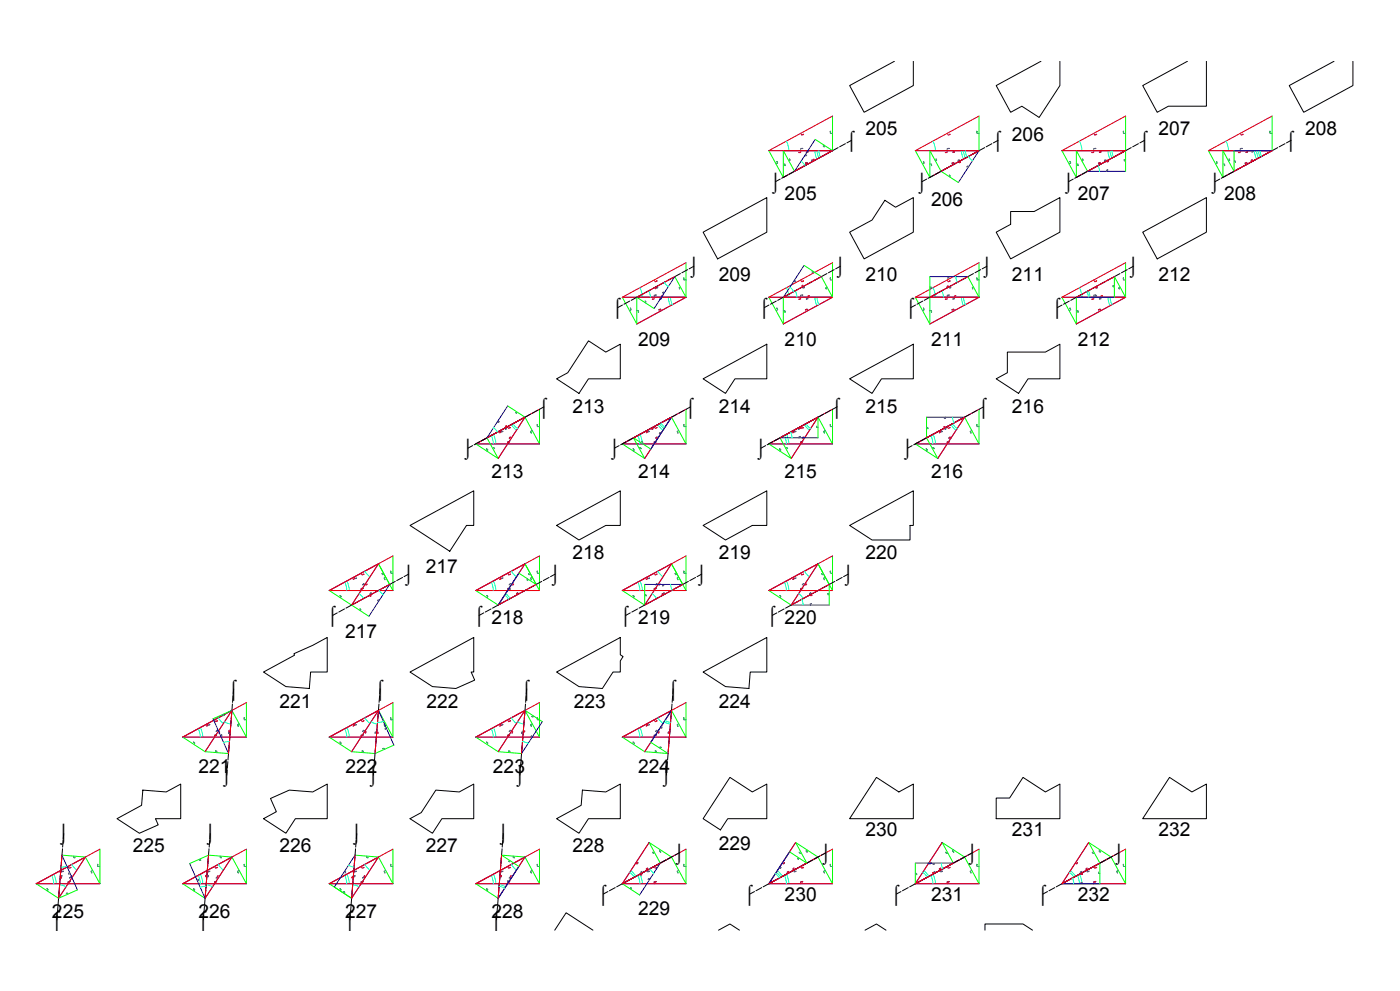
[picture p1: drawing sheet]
<svg xmlns="http://www.w3.org/2000/svg" width="1189mm" height="841mm" viewBox="0 0 1189 841" stroke-linecap="round" stroke-linejoin="round" font-family="sans-serif">
<!-- layer: BASE -->
<g fill="none" stroke="#00f" stroke-width=".85">
<path d="M692 118l-17 27M653 128h54l-42 23M777 128h54M831 128l-41 23M831 128l-17 27M902 128h54l-42 23M1026 128h54l-42 23M924 145h32M683 225l-18 27 32-17M790 235h32l-32 17M946 235l-32 17M528 252h55l-42 23"/>
<path d="M541 252l32-17-18 27M653 252h54l-42 23M777 252h54l-41 23M902 252h54l-42 23M431 344l-17 28M570 354l-42 23h55M570 354l-23 35M570 354l-32 18M787 354h32M819 354l-42 23h54M819 354l-23 35M458 377h-54l42-23-23 35"/>
<path d="M662 372h33M707 377h-54l42-23-23 35M455 496l-32 18 23-36-42 23h54M547 496h33l-33 18 23-36-42 23h55M704 496l-32 18M334 501h-54l41-23-22 36 32-18-18 27M672 514h32M707 501h-54l42-23-23 36M197 603l-42 23h54M197 603l-23 35M197 603l-3 37-13-30M321 603l-41 23h54"/>
<path d="M321 603l-22 35M321 603l-3 37M321 603l13 29M446 603l-42 23h54M446 603l-23 35M446 603l-3 37 18-28M570 603l-42 23h55M570 603l-23 35M570 603l-3 37M551 715l-23 35M676 715l-23 35M800 715l-23 35"/>
<path d="M925 715l-23 35M161 733l13 29M177 726l-3 36M426 726l-3 36 23-35-42 23h54M561 733l-18 27M570 727l-42 23M695 727l-42 23M777 733h33M819 727l-42 23M944 727l-42 23M85 750h-54l42-23-23 35 3-36 13 29M209 750h-54l42-23-23 35"/>
<path d="M334 750h-54l41-23-22 35 2-36-17 27M528 750h55M653 750h54M777 750h54M902 750h54"/>
</g>
<!-- layer: PERPENDICULAR -->
<g fill="none" stroke="#0f0" stroke-width=".85">
<path d="M707 98v30l-15-10M831 98v30M956 98v47M1080 98v30M653 128l12 23v-23l10 17M777 128l13 23v-23l9 17 15 10M902 128l12 23v-23l10 17M1026 128l12 23v-23l10 17v-17M583 223v29l-10-17M707 223v29l-10-17-14-10M790 235v40l-13-23M831 223v29l-9-17"/>
<path d="M956 223v29l-10-17v17M528 252l13 23v-23l14 10M653 252l12 23v-23M902 252l12 23v-23M431 344l15 10 12 23v-30M583 347v30l-13-23M707 347v30l-12-23v18M787 354v18l9 17-19-12M831 347v30l-12-23M414 372l9 17-19-12M528 377l19 12-9-17 15 9M662 372l10 17-19-12"/>
<path d="M334 472v29l-13-23M458 472v29l-12-23 9 18-14-10M583 472v29l-13-23M707 472v29l-12-23M547 496v18l-19-13M704 496v18M280 501l33 22M404 501l19 13M653 501l19 13M209 596v30l-12-23-16 7M334 596v30l-13-23M458 596v30l-12-23 15 9"/>
<path d="M583 596v30l-13-23M155 626l19 12 20 2M280 626l19 12 19 2 16-8M404 626l19 12 20 2M528 626l19 12 20 2-14-10M85 721v29l-12-23-20-1M209 721v29l-12-23-20-1-16 7M334 721v29l-13-23-20-1M458 721v29l-12-23-20-1 15 9M583 721v29l-13-23-19-12 10 18M707 721v29l-12-23-19-12 9 18-15-10M777 733v17"/>
<path d="M831 721v29l-12-23-19-12 10 18M956 721v29l-12-23-19-12 9 18v17M31 750l19 12 16-7M155 750l19 12M280 750l19 12-15-9M404 750l19 12M528 750l15 10"/>
</g>
<!-- layer: HYPOTENUSE -->
<g fill="none" stroke="#f00" stroke-width=".85">
<path d="M707 98l-54 30h54l-42 23M831 98l-54 30h54l-41 23M956 98l-54 30h54l-42 23M1080 98l-54 30h54l-42 23M573 235l-32 17M583 223l-55 29h55l-42 23M697 235l-32 17M707 223l-54 29h54l-42 23M822 235l-32 17M831 223l-54 29h54l-41 23M946 235l-32 17M956 223l-54 29h54l-42 23"/>
<path d="M446 354l-23 35M458 347l-54 30h54M583 347l-55 30h55M695 354l-23 35M707 347l-54 30h54M819 354l-23 35M831 347l-54 30h54M538 372l32-18-23 35M321 478l-22 36 32-18M334 472l-54 29h54M446 478l-23 36 32-18M458 472l-54 29h54"/>
<path d="M570 478l-23 36 33-18M583 472l-55 29h55M695 478l-23 36 32-18M707 472l-54 29h54M209 596l-54 30h54M334 596l-54 30h54M458 596l-54 30h54M583 596l-55 30M570 603l-42 23M570 603l-23 35M570 603l-3 37M174 638l23-35-3 37"/>
<path d="M299 638l22-35-3 37M423 638l23-35-3 37M528 626h55M551 715l-23 35M676 715l-23 35M800 715l-23 35M925 715l-23 35M53 726l-3 36 23-35M85 721l-54 29h54M177 726l-3 36 23-35M209 721l-54 29h54M301 726l-2 36 22-35"/>
<path d="M334 721l-54 29h54M426 726l-3 36 23-35M458 721l-54 29h54M583 721l-55 29M707 721l-54 29M831 721l-54 29M956 721l-54 29M528 750h55M653 750h54M777 750h54M902 750h54"/>
</g>
<!-- layer: Standard -->
<g fill="none" stroke="#0ff" stroke-width=".85">
<path d="M668 120l1 4 1 4M792 120l2 4v4M917 120l1 4 1 4M1041 120l2 4v4M543 244l2 5v3M668 244l1 5 1 3M792 244l2 5v3M917 244l1 5 1 3M419 369l2 4v4M543 369l2 4v4M668 369l1 4 1 4M792 369l2 4v4"/>
<path d="M294 493l2 4 1 4M419 493l2 4v4M543 493l2 4v4M668 493l1 4 1 4M170 617l2 5v4M294 617l2 5 1 4M419 617l2 5v4M543 617l2 5v4M46 742l1 4 1 4M170 742l2 4v4M294 742l2 4 1 4M419 742l2 4v4"/>
<path d="M543 742l2 4v4M668 742l1 4 1 4M792 742l2 4v4M917 742l1 4 1 4"/>
</g>
<g fill="none" stroke="#4554a5" stroke-width=".85">
<path d="M681 126h1h-1M682 126h-2v2M806 126h.1M806 126h-2v2M930 126h1h-1M931 126h-2v2M1054 126h1h-1M1055 126h-2v2M557 250v1M557 250h-2v2M681 250h1l-1 1M682 250h-2v2"/>
<path d="M806 250v1M806 250h-2v2M930 250h1l-1 1M931 250h-2v2M432 375h1h-1M433 375h-2v2M557 375h.1M557 375h-2v2M681 375h1h-1M682 375h-2v2M806 375h.1M806 375h-2v2"/>
<path d="M308 499h.1M308 499h-1v2M432 499h1h-1M433 499h-2v2M557 499h.1M557 499h-2v2M681 499h1h-1M682 499h-2v2M183 624h1h-1M184 624h-2v2M308 624h.1M308 624h-1v2"/>
<path d="M432 624h1h-1M433 624h-2v2M557 624h.1M557 624h-2v2M59 748h1h-1M60 748h-2v2M183 748h1h-1M184 748h-2v2M308 748h.1M308 748h-1v2M432 748h1h-1M433 748h-2v2"/>
<path d="M557 748h.1M557 748h-2v2M681 748h1h-1M682 748h-2v2M806 748h.1M806 748h-2v2M930 748h1h-1M931 748h-2v2"/>
</g>
<g fill="none" stroke="#139b48" stroke-width=".85">
<path d="M705 112v-1v1M705 111v2h2M829 112l1-1v1M830 111v2h1M954 112v-1v1M954 111v2h2M1078 112v-1l1 1M1078 111v2h2M581 236h.1M581 236v2h2M705 236h.1M705 236v2h2"/>
<path d="M829 236h1M830 236v2h1M954 236h.1M954 236v2h2M456 361v-1v1M456 360v2h2M581 361v-1v1M581 360v2h2M705 361v-1v1M705 360v2h2M829 361l1-1v1M830 360v2h1"/>
<path d="M332 485h.1M332 485v1h2M456 485h.1M456 485v1h2M581 485h.1M581 485v1h2M705 485h.1M705 485v1h2M207 610v-1l1 1M207 609v2h2M332 610v-1v1M332 609v2h2"/>
<path d="M456 610v-1v1M456 609v2h2M581 610v-1v1M581 609v2h2M83 734v-1v1M83 733v2h2M207 734v-1l1 1M207 733v2h2M332 734v-1v1M332 733v2h2M456 734v-1v1M456 733v2h2"/>
<path d="M581 734v-1v1M581 733v2h2M705 734v-1v1M705 733v2h2M829 734l1-1v1M830 733v2h1M954 734v-1v1M954 733v2h2"/>
</g>
<g fill="none" stroke="#cd2027" stroke-width=".85">
<path d="M680 113l1 2 1-1M682 114h.1M804 113l1 2 2-1h-1M807 114h-1M929 113l1 2 1-1M931 114h.1M1053 113l1 2 2-1h-1M1056 114h-1M555 238l1 1 2-1h-1M558 238v1M680 238l1 1 1-1M682 238v1"/>
<path d="M804 238l1 1 2-1h-1M807 238l-1 1M929 238l1 1 1-1M931 238v1M431 362l1 2 2-1h-1M434 363h-1M555 362l1 2 2-1h-1M558 363h.1M680 362l1 2 1-1M682 363h.1M804 362l1 2 2-1h-1M807 363h-1"/>
<path d="M307 486l1 2 1-1M309 487v1M431 486l1 2 2-1h-1M434 487l-1 1M555 486l1 2 2-1h-1M558 487v1M680 486l1 2 1-1M682 487v1M182 611l1 2 2-1h-1M185 612h-1M307 611l1 2 1-1M309 612h.1"/>
<path d="M431 611l1 2 2-1h-1M434 612h-1M555 611l1 2 2-1h-1M558 612h.1M58 735l1 2 1-1M60 736v1M182 735l1 2 2-1h-1M185 736l-1 1M307 735l1 2 1-1M309 736v1M431 735l1 2 2-1h-1M434 736l-1 1"/>
<path d="M555 735l1 2 2-1h-1M558 736v1M680 735l1 2 1-1M682 736v1M804 735l1 2 2-1h-1M807 736l-1 1M929 735l1 2 1-1M931 736v1"/>
</g>
<!-- layer: 0 -->
<g fill="none" stroke="#0ff" stroke-width=".85">
<path d="M680 137l4 4M692 128v3l2 4M694 128l1 6M695 128l2 5M816 128l1 3 1 4M818 128l2 6M820 128l1 5M822 133l4 3M941 128v3l2 4M943 128l1 6M944 128l2 5M1065 128l1 3 1 4"/>
<path d="M1067 128l2 6M1069 128l1 5M1070 128l1 5M932 141l2 4M564 240l3 3M812 235l1 5M551 247l1 5M568 252v4l1 3M569 252l2 7M671 244l3 3M675 247l2 5M692 252v4l2 3"/>
<path d="M694 252l1 7M800 247l1 5M816 252l1 4 1 3M818 252l2 7M923 247l1 5M924 247l2 5M941 252v4l2 3M943 252l1 7M436 360l4 4M560 360l4 4M561 359l4 4M684 360l4 4"/>
<path d="M809 354l1 5M809 360l4 4M417 370l2 3v4M419 363l3 4M434 360l5 5M542 370l1 3v4M559 360l4 5M666 370l1 3 1 4M671 367l2 5M683 360l4 5M790 370l2 3v4M808 360l4 5"/>
<path d="M293 494l1 4v3M310 485l4 4M417 494l2 4v3M434 485l5 4M542 494l1 4v3M559 485l4 4M570 496l1 5M666 494l1 4 1 3M683 485l4 4M305 504l4 4M322 501l3 4M429 505l3 4"/>
<path d="M429 504l4 4M554 504l4 4M678 504l4 4M681 509l1 4M168 618l2 4v4M185 609l5 5M191 613l5 1M293 618l1 4v4M310 609l4 5M315 613l5 1M325 612l-4 1M417 618l2 4v4"/>
<path d="M434 609l5 5M439 613l6 1M542 618l1 4v4M559 609l4 5M564 613l5 1M565 611l4 2M195 629l-5 1M444 629l4 2M57 735l-5 1M61 734l4 4M185 734l5 4M296 734l5 2"/>
<path d="M310 734l4 4M434 734l5 4M536 739l4 5M552 737l3 4M660 739l4 5M784 739l5 5M799 732l2 5M909 739l4 5M44 743l1 4 1 3M51 751l5 2M168 743l2 4v3M175 752l-5 1"/>
<path d="M175 751l5 2M293 743l1 4v3M299 751l6 2M417 743l2 4v3M424 752l5 2M424 751l5 2M535 740l4 4M542 743l1 4v3M658 741l4 4M659 740l4 4M666 743l1 4 1 3M784 740l3 4"/>
<path d="M790 743l2 4v3M908 740l4 4M911 745l1 5M915 743l1 4 1 3"/>
</g>
<g fill="none" stroke="#4554a5" stroke-width=".85">
<path d="M684 139l1-1 1 1M684 138v1v-1M685 132h.1M685 132h-1h-1M685 129h.1M686 128v1h-1M689 136h1l1 1M689 136h1M808 139l2-1 1 1M809 138l-1 1 1-1M810 129h-1h1M811 128v1h-2"/>
<path d="M814 136h1v1M814 136h.1M933 139l1-1 1 1M933 138v1v-1M934 129h.1M935 128v1h-1M938 136h1l1 1M938 136h.1M1057 139l2-1v1M1058 138l-1 1 1-1M1058 129h.1M1059 128v1h-1"/>
<path d="M1062 136h2v1M1063 136h.1M1063 129h.1M1064 128v1h-1M821 141h.1M823 141h-1l-1 1M940 144h.1M941 144h-1v1M675 239h.1M676 238l-1 1h-1M805 236h.1M806 235v1h-1"/>
<path d="M557 244v1l2-1M558 244h.1M561 254h-1h1M562 252v2h-2M563 248h.1M564 248h-1v1M681 244l1 1 1-1M683 244h.1M685 254h.1M686 252v2h-1M806 244v1l1-1M807 244h.1"/>
<path d="M810 254h-1h1M811 252v2h-2M930 244l1 1 1-1M931 251h.1M931 251h-1v1M931 244h1M934 254h.1M935 252v2h-1M559 263l2-1 1 2M560 263h-1h1M684 263l1-1 1 2M684 263h.1"/>
<path d="M808 263l2-1 1 2M809 263h-1h1M933 263l1-1 1 2M933 263h.1M424 358h.1M424 358l-1 1-1-1M802 355h.1M803 354v1h-1M425 365l1 2 1-1M427 366h.1M429 364h1M430 363v1l-1 1"/>
<path d="M433 371l-1 1h1M434 372l-1-1-1 1M549 365l1 2 2-1M551 366h1h-1M554 364h.1M554 363l1 1-1 1M557 371v1M559 372l-1-1-1 1M560 368h.1M561 368v-1l-1 1M674 365l1 2 1-1M675 366h1"/>
<path d="M678 364h.1M679 363v1l-1 1M679 370v1M680 370h-1v2M681 371v1h1M683 372l-1-1-1 1M798 365l1 2 1-1M800 366h.1M803 364h.1M803 363l1 1-2 1M806 371v1M808 372l-1-1-1 1"/>
<path d="M300 490l1 1 2-1M302 491l1-1-1 1M308 496h.1M310 496l-1-1-1 1M425 490l1 1 1-1M427 491v-1v1M433 496h-1h1M433 500h.1M433 500v1l-1-1M434 496l-1-1-1 1M549 490l1 1 2-1M551 491l1-1-1 1"/>
<path d="M557 496h.1M559 496l-1-1-1 1M563 497h.1M564 496v1h-1M674 490l1 1 1-1M675 491l1-1v1M681 496h1M683 496l-1-1-1 1M315 503h.1M315 503l-1 1 1 1M321 509v1M322 510l-1-1v1"/>
<path d="M439 503h.1M440 503l-1 1v1M564 503h.1M564 503l-1 1 1 1M688 503h.1M689 503l-2 1 1 1M689 512v1M689 512h-1v2M176 614l1 2 1-1M178 615h.1M300 614l1 2 2-1M302 615h1h-1"/>
<path d="M327 619h.1M328 618h-1v1M425 614l1 2 1-1M427 615h.1M549 614l1 2 2-1M551 615h1h-1M561 616l1 1v1M562 618h.1M184 620v1M186 620h-2v1M188 623l1 1-2 1M188 624h.1"/>
<path d="M194 622h.1M195 621h-1v1M308 620v1M310 620h-1l-1 1M318 622h1M320 621h-1v1M433 620l-1 1h1M434 620h-1l-1 1M443 622h.1M444 621h-1v1M451 625h.1M451 624v1l1 1"/>
<path d="M557 620v1M559 620h-1l-1 1M567 622h1M569 621h-1l-1 1M52 739v1l2-1M53 739h1l-1 1M176 739l1 1 1-1M178 739v1M293 739l1 1-1 1M300 739l1 1 2-1M302 739h1l-1 1M425 739l1 1 1-1"/>
<path d="M427 739v1M541 732h1v1M542 732l-1 1h-1M545 740h.1M545 740h-1l1 1M549 739l1 1 2-1M551 739h1l-1 1M663 736v1M663 736v1l-1-1M666 732v1M666 732l-1 1h-1M669 740h.1"/>
<path d="M670 740h-2l1 1M674 739l1 1 1-1M675 739h1v1M790 732h1v1M791 732l-1 1h-1M793 733v1M793 733v1h-1M794 740h.1M794 740h-1v1M798 739l1 1 1-1M800 739v1M915 732v1"/>
<path d="M915 732l-1 1h-1M918 740h.1M918 740h-1l1 1M923 739v1l2-1M924 739h1l-1 1M52 743h1M53 743l-1 1h-1M59 742h-1M59 741h-1l1 1M59 745h1M61 745l-1-1-1 1M168 746l1 1-1 1"/>
<path d="M168 746v1M177 743h.1M177 743v1h-1M184 745h.1M186 745l-2-1v1M293 740v1M301 743h.1M301 743v1h-1M308 745h.1M310 745l-1-1-1 1M426 743h.1M426 743v1h-2"/>
<path d="M431 748h.1M432 747l-1 1 1 1M433 745h-1h1M434 745l-1-1-1 1M551 746h.1M552 746l-1-1-1 1M919 749h.1M919 749h-1v1"/>
</g>
<g fill="none" stroke="#139b48" stroke-width=".85">
<path d="M660 137v1l-1 1M660 137v1M665 139h2v2M670 135l1 1-1 1M671 135h.1M700 123l-1 1 1 1M700 124v1M784 137l1 1-2 1M785 137h-1v1M790 139h1v2M795 135v1l-1 1M795 135h.1"/>
<path d="M909 137v1l-1 1M909 137v1M914 139h1v2M919 135l1 1-1 1M920 135h-1M955 136h.1M955 136v1h1M1033 137l1 1-2 1M1033 137v1M1038 139h2v2M1044 135v1l-1 1M1044 135h.1"/>
<path d="M1048 137h1v1M1049 137h.1M667 140v1l-1-1M791 140v1v-1M806 149h1l-1 1M806 149h.1M916 140l-1 1v-1M1040 140v1v-1M690 230v1v1M690 231h.1M548 256h1l-1 1M548 256h.1"/>
<path d="M577 245h.1M578 244h-1v1M702 245h-1M702 244h-1l1 1M790 244h1v1M791 244h.1M826 245h.1M827 244h-1v1M945 243h.1M945 242v2h1M950 245h.1M951 244h-1l1 1"/>
<path d="M535 261l1 2-1 1M536 262l-1-1v1M541 264h1v1M542 265h.1M660 261v2l-1 1M660 262v-1v1M665 264h2v1M666 265h1M784 261l1 2-2 1M785 262l-1-1v1M790 264h1v1M791 265h.1"/>
<path d="M909 261v2l-1 1M909 262v-1v1M914 264h1v1M915 265h1M438 349v1l1 1M439 350l-1 1M451 367v1v-1M452 365l-1 1v2M545 375h1l-1 1M545 375h.1M576 367v1l-1-1M576 365l-1 1 1 2"/>
<path d="M693 362h1M694 362v1h1M700 367v1v-1M701 365l-2 1 1 2M787 363h1v1M788 364h.1M824 367l1 1-1-1M825 365l-1 1 1 2M413 381l1 1v1M414 381h-1M418 380h1l1 1M420 380v1"/>
<path d="M538 381l1 1-1 1M538 381h.1M543 380h1v1M544 380v1M662 381l1 1-1 1M662 381h.1M667 380h1l1 1M669 380v1M786 381l2 1-1 1M787 381h-1h1M792 380h1v1M793 380v1"/>
<path d="M324 487l1 1 1-1M325 487h.1M327 491v1h-1M328 490l-2 1 1 1M448 491l-1 1 1 1M448 492v1M449 487v1l2-1M449 487h.1M451 491v1M452 490l-1 1v1M573 487l1 1 1-1M574 487h-1"/>
<path d="M576 491v1h-1M576 490l-1 1 1 1M698 487v1l1-1M698 487h.1M700 491v1M701 490l-2 1 1 1M289 505l1 1-1 1M289 505v1M306 517h1l-1 1M306 517h.1M413 505l1 1v1M414 505h-1v1"/>
<path d="M538 505l1 1-1 1M538 505v1M547 505h2v1M548 505h1M662 505l1 1-1 1M662 505v1M703 504h.1M703 504v1h1M189 606v1h1M190 607h.1M202 616h.1M203 614l-1 1v1"/>
<path d="M327 616h-1M328 614l-2 1 1 1M451 616h.1M452 614l-1 1v1M452 608h.1M453 608v1l-1-1M576 616h-1M576 614l-1 1 1 1M164 630l1 1v1M165 630h-1h1M183 637h1v2M183 637v1"/>
<path d="M289 630l1 1-1 1M289 630h.1M307 637h2v2M308 637v1M325 635h1v1M325 635h.1M413 630l1 1v1M414 630h-1M432 637h1v2M432 637v1M538 630l1 1-1 1M538 630h.1"/>
<path d="M556 637h1v2M557 637v1M561 634h.1M562 634h-1l-1 1M63 727l-1 1h2M63 728h.1M79 739h-2l1 2M169 729l1 1h1M170 730h.1M187 727v1h1M188 728h.1M203 739h-1v2"/>
<path d="M311 727v1h2M312 728h.1M328 739h-2l1 2M432 731h.1M433 731h-1M436 727v1h1M437 728h.1M452 739h-1v2M554 723l1 1h1M555 724h-1M561 721l-1 1 1 1M561 723h.1"/>
<path d="M576 739h-1l1 2M678 728l-1 1h1M678 729h.1M679 723v1h1M679 724h.1M685 721l-1 1 2 1M685 723h1h-1M701 739h-2l1 2M803 723l1 1h1M803 724h.1M810 721l-1 1 1 1M810 723h.1"/>
<path d="M825 739h-1l1 2M928 723v1h1M928 724h.1M934 721l-1 1 1 1M934 723h.1M950 739h-2l1 2M40 754l1 1-1 1M40 754v1M56 758h1l1 1M57 758h.1M78 740v1v-1M164 754l1 1v1"/>
<path d="M165 754h-1l1 1M202 740v1v-1M289 754l1 1-1 1M289 754v1M293 757h-1M293 757h-1l-1 1M327 740v1l-1-1M413 754l1 1v1M414 754h-1v1M451 740v1v-1M535 753l1 1v1M536 753v1"/>
<path d="M576 740v1l-1-1M700 740v1v-1M777 741h1v1M778 742h1M824 740l1 1-1-1M933 741h.1M933 740v1h1M949 740v1v-1"/>
</g>
<g fill="none" stroke="#cd2027" stroke-width=".85">
<path d="M678 129l1 1M680 128v1h-2h1M684 138v1M685 139h-1l1-1 1 1M685 129h.1M686 128v1h-1M691 135l-1 1 1 1M691 135h.1M803 129v1M804 128v1h-1M809 138v1M809 139l1-1 1 1"/>
<path d="M809 129h1M811 128v1h-2h1M815 138h.1M815 137l1 1h-1M927 129l1 1M929 128v1h-2h1M933 138v1M933 139l1-1 1 1M934 129h.1M935 128v1h-1M940 137v1l1-1M941 137h.1"/>
<path d="M1052 129v1M1053 128v1h-1M1058 138l-1 1M1058 139h-1l2-1v1M1058 129h1M1059 128v1M1063 136h.1M1063 136h1v1M554 254h.1M555 252v2h-1M557 245h-1M557 244v1"/>
<path d="M562 251h1h-1v1M562 251h1M678 254h1M680 252v2h-2h1M682 242l-1 1v1M682 242h-1M687 251h-1v1M687 251h.1M803 254h.1M804 252v2h-1M805 243h-1M805 243l1 1"/>
<path d="M811 251v1M811 251h1M927 254h1M929 252v2h-2h1M930 244h1M932 244h-1M936 251h-1v1M936 251h.1M560 263h.1M560 263l1-1 1 2M684 263h.1M685 263h-1l1-1 1 2"/>
<path d="M809 263h.1M809 263l1-1 1 2M933 263h.1M933 263l1-1 1 2M425 367h-1M425 365l1 2h-2h1M430 362h-1l1 1M430 361h.1M432 375h1h-2v2M432 375h1M433 372h.1M434 372l-1-1v1"/>
<path d="M549 367h.1M549 365l1 2h-1M554 364h.1M554 363l1 1h-1M557 375h-2v2M557 375h.1M557 372h.1M559 372l-1-1-1 1M674 367h-1M674 365v2h-1h1M679 363v1l1-1M680 363h.1"/>
<path d="M681 375h1h-2v2M681 375h1M682 372h.1M683 372l-1-1v1M798 367h.1M798 365l1 2h-1M802 362h-1M802 362l1 1M805 375h1h-2v2M805 375h1M806 372h.1M808 372l-1-1-1 1"/>
<path d="M300 492h.1M300 490l1 1-1 1v-1M308 500h-1v1M308 499v1M311 496v1l-1-1M312 496h.1M425 492h-1M425 490l1 1-2 1 1-1M432 500h1h-2v1M432 499l1 1M436 496l-1 1-1-1M436 496h.1"/>
<path d="M549 492h.1M549 490l1 1-1 1v-1M557 500h-2v1M557 499v1M560 496h1l-1 1-1-1M561 496h-1M674 492h-1M674 490v1l-1 1 1-1M681 500h1h-2v1M681 499l1 1M685 496l-1 1-1-1M685 496h.1"/>
<path d="M315 506h-1M315 505v1M439 504v1M440 503h-1M562 504h.1M562 504h1l1 1M688 505l1 1v-1M690 505h-1M176 616h-1M176 614l1 1-2 1h1M300 616h.1M300 614l1 1-1 1"/>
<path d="M425 616h-1M425 614l1 1-2 1h1M549 616h.1M549 614l1 1-1 1M183 624h1h-2v2M183 624h1M186 620l1 1-1 1M186 622h.1M194 620h.1M195 620l-1 1h1M308 624h-1v2M308 624h.1"/>
<path d="M310 620l1 1-1 1M311 622h-1M320 621h1v1M321 622h.1M432 624h1h-2v2M432 624h1M434 620l1 1v1M435 622h.1M445 621h-1M446 620v1M557 624h-2v2M557 624h.1"/>
<path d="M559 620l1 1-1 1M560 622h-1M568 622h.1M569 621h-1v1M52 739v1l-1 1v-1M176 739l1 1-2 1 1-1M300 739l1 1-1 1v-1M425 739l1 1-2 1 1-1M541 732v1h-1M542 732l-1 1M550 737h-1v2M550 737h-1"/>
<path d="M666 732l-1 1h-1M669 740h.1M674 737h-1l1 2M674 737h.1M790 732v1h-1M790 732v1M798 737h1h-1v2M799 737h-1M915 732l-1 1h-1M915 732v1M923 737h-1l1 2M923 737h.1"/>
<path d="M51 744h1v1M52 741h-1M52 745h.1M59 749v-1h-1v2M59 748h.1M61 744h-1l1 1M61 743h-1M175 743h-1M175 743v1h1M176 741h-1M183 749l1-1h-2v2M183 748h1"/>
<path d="M185 744h-1l2 1M185 743h.1M299 745h.1M300 744h-1v1M300 741h.1M308 749v-1h-1v2M308 748h.1M309 744l1 1M310 743h-1M425 741h-1M426 743v1h-2M426 743h.1"/>
<path d="M432 749l1-1h-2v2M432 748h1M434 744h-1l1 1M434 743h.1M544 743h.1M545 741v1h-1M557 749v-1h-2v2M557 748h.1M669 740h-1l1 1M681 749l1-1h-2v2M681 748h1M792 741h.1"/>
<path d="M792 741l1-1v1M805 749l1-1h-2v2M805 748h1M918 741v1h1M919 742h.1M930 749v-1h-1v2M930 748h.1"/>
</g>
<g fill="none" stroke="#000" stroke-width=".85">
<path d="M760 52l-39 21 13 22 42-22v-21M884 52l-38 21 12 22 10-5 14 10 18-27v-21M1008 52l-38 21 13 22 9-5h32v-38M1133 52l-38 21 12 22 42-22v-21M723 119l-4 2M848 119l-4 2M972 119l-4 2M1096 119l-4 2M687 139l-5 2M693 135l-5 3M699 132l-4 3M706 129l-5 2"/>
<path d="M712 125l-5 3M718 122l-5 3M812 139l-5 2M818 135l-5 3M824 132l-5 3M830 129l-5 2M836 125l-5 3M842 122l-5 3M936 139l-5 2M942 135l-5 3M948 132l-5 3M954 129l-4 2"/>
<path d="M961 125l-5 3M967 122l-5 3M1060 139l-5 2M1067 135l-5 3M1073 132l-5 3M1079 129l-5 2M1085 125l-5 3M1091 122l-5 3M663 152l-4 2M669 149l-5 2M675 145l-5 3M681 142l-5 3"/>
<path d="M787 152l-4 2M793 149l-5 2M799 145l-5 3M805 142l-5 3M911 152l-4 2M918 149l-5 2M924 145l-5 3M930 142l-5 3M1036 152l-4 2M1042 149l-5 2M1048 145l-5 3M1054 142l-5 3"/>
<path d="M858 180h20l22-12v29l-42 23-12-23 12-7zM597 197l54-29v29l-42 23zM721 197l20-10 10-17 9 6 16-8v29l-42 23zM970 197l54-29v29l-41 23zM566 239l-5 3M572 236l-5 2M578 232l-5 3M584 229l-5 2M589 226l-4 2M690 239l-5 3M696 236l-5 2M702 232l-5 3"/>
<path d="M708 229l-5 2M714 226l-4 2M814 239l-5 3M821 236l-5 2M827 232l-5 3M833 229l-5 2M838 226l-4 2M939 239l-5 3M945 236l-5 2M951 232l-5 3M957 229l-5 2M962 226l-3 2"/>
<path d="M529 259l-4 2M535 256l-5 2M541 252l-5 3M547 249l-5 3M553 246l-5 2M559 242l-5 3M653 259l-4 2M659 256l-5 2M665 252l-5 3M671 249l-4 3M678 246l-5 2M684 242l-5 3"/>
<path d="M777 259l-4 2M784 256l-5 2M790 252l-5 3M796 249l-5 3M802 246l-5 2M808 242l-5 3M902 259l-4 2M908 256l-5 2M914 252l-5 3M920 249l-5 3M927 246l-5 2M933 242l-5 3"/>
<path d="M500 289l14 10 13-7v29h-27l-8 13-19-13 9-5zM855 299h33l12-7v29h-27l-8 13-19-13 9-5zM597 321l54-29v29h-27l-8 13zM721 321l55-29v29h-27l-8 13zM438 358l-5 3M444 355l-4 2M451 351l-5 3M457 348l-5 3M462 345l-4 2M563 358l-5 3M569 355l-5 2M575 351l-5 3"/>
<path d="M581 348l-5 3M586 345l-4 2M687 358l-5 3M693 355l-5 2M699 351l-4 3M706 348l-5 3M711 345l-4 2M812 358l-5 3M818 355l-5 2M824 351l-5 3M830 348l-5 3M835 345l-4 2"/>
<path d="M401 378l-4 2M408 375l-5 3M414 371l-5 3M420 368l-5 3M426 365l-5 2M432 361l-5 3M526 378l-4 2M532 375l-5 3M538 371l-5 3M544 368l-5 3M550 365l-5 2M557 361l-5 3"/>
<path d="M650 378l-4 2M656 375l-5 3M663 371l-5 3M669 368l-5 3M675 365l-5 2M681 361l-5 3M775 378l-4 2M781 375l-5 3M787 371l-5 3M793 368l-5 3M799 365l-5 2M805 361l-5 3"/>
<path d="M348 446l54-29v29h-6l-14 22zM473 446l54-29v29h-13l-22 12zM597 446l54-29v29h-12l-23 12zM721 446l55-29v29h-3v12h-32zM330 497l-5 2M336 493l-5 3M342 490l-5 3M347 487l-4 2M454 497l-5 2M460 493l-5 3M466 490l-5 3M471 487l-4 2"/>
<path d="M578 497l-5 2M585 493l-5 3M591 490l-5 3M596 487l-4 2M703 497l-5 2M709 493l-5 3M715 490l-5 3M720 487l-4 2M293 517l-5 2M299 513l-5 3M305 510l-5 3M311 507l-5 2"/>
<path d="M317 503l-5 3M323 500l-5 3M417 517l-5 2M423 513l-5 3M429 510l-5 3M435 507l-4 2M442 503l-5 3M448 500l-5 3M541 517l-4 2M548 513l-5 3M554 510l-5 3M560 507l-5 2"/>
<path d="M566 503l-5 3M572 500l-5 3M666 517l-5 2M672 513l-5 3M678 510l-5 3M684 507l-5 2M690 503l-4 3M697 500l-5 3M286 520l-4 2M411 520l-4 2M535 520l-4 2M660 520l-4 2"/>
<path d="M224 570l26-14v-1l16-7 12-7v29h-14l-1 14-20-1zM348 570l54-29v29h-2l3 7-16 7-20-1zM473 570l54-29v15l2 1-2 4v9h-6l-9 14-20-1zM597 570l54-29v29h-14l-1 14-20-1zM197 597v6M198 590l-1 6M198 585v4M322 597l-1 6M322 590v6M323 585l-1 4M446 597v6M447 590l-1 6"/>
<path d="M447 585v4M571 597l-1 6M571 590v6M572 585l-1 4M196 618l-1 6M196 611v6M197 604l-1 6M320 618v6M321 611l-1 6M321 604v6M445 618l-1 6M445 611v6"/>
<path d="M446 604l-1 6M569 618v6M570 611l-1 6M570 604v6M194 639v6M195 632l-1 6M195 625v6M318 639v6M319 632v6M320 625l-1 6M443 639l-1 6M443 632v6"/>
<path d="M444 625v6M567 639v6M568 632l-1 6M568 625v6M193 653v5M194 646l-1 6M317 653v5M318 646v6M442 653l-1 5M442 646v6M566 653v5M567 646l-1 6"/>
<path d="M620 660l19 12 12-7v30h-33l-6 9-15-9zM744 660l19 12 13-7v30h-55zM993 660l19 12 12-7v30h-54zM121 671l20 1 12-7v30h-21l2 5-16 7-19-12 21-12zM230 678l16-7 20 1 12-7v30h-27l-8 12-19-12 11-6zM370 671l20 1 12-7v30h-27l-8 12-19-12 10-5zM495 671l19 1 13-7v30h-27l-8 12-19-12 21-12zM846 677h11l12-17 19 12 12-7v30h-54zM54 713l-1 6M54 707v5M178 713v6M179 707l-1 5"/>
<path d="M302 713v6M303 707v5M427 713l-1 6M427 707v5M52 734v6M53 727l-1 6M53 720v6M176 734v6M177 727l-1 6M178 720l-1 6M301 734l-1 6M301 727v6"/>
<path d="M302 720l-1 6M425 734v6M426 727l-1 6M426 720v6M547 740l-5 3M553 737l-5 2M559 733l-5 3M566 730l-5 3M572 727l-5 2M577 724l-4 2M671 740l-4 3M678 737l-5 2"/>
<path d="M684 733l-5 3M690 730l-5 3M696 727l-5 2M701 724l-4 2M796 740l-5 3M802 737l-5 2M808 733l-5 3M814 730l-5 3M821 727l-5 2M826 724l-4 2M920 740l-5 3M927 737l-5 2"/>
<path d="M933 733l-5 3M939 730l-5 3M945 727l-5 2M950 724l-4 2M50 755v6M51 748l-1 6M51 741v6M175 755l-1 6M175 748v6M176 741l-1 6M299 755v6M300 748l-1 6"/>
<path d="M300 741v6M424 755l-1 6M424 748v6M425 741l-1 6M516 757l-4 2M522 753l-5 3M529 750l-5 3M535 747l-5 2M541 743l-5 3M641 757l-4 2M647 753l-5 3M653 750l-5 3"/>
<path d="M659 747l-5 2M665 743l-5 3M765 757l-4 2M771 753l-5 3M777 750l-5 3M784 747l-5 2M790 743l-5 3M890 757l-4 2M896 753l-5 3M902 750l-5 3M908 747l-5 2M914 743l-5 3"/>
<path d="M49 776l-1 5M49 769v6M50 762l-1 6M173 776v5M174 769l-1 6M174 762v6M298 776l-1 5M298 769v6M299 762l-1 6M422 776v5M422 769v6M423 762v6"/>
<path d="M471 789l10-14 23 14M610 789l10-5 8 5M735 789l9-5 8 5M836 789v-5h33l8 5"/>
</g>
<g font-size="16.3">
<text x="735" y="114">205</text>
<text x="859" y="120">206</text>
<text x="984" y="114">207</text>
<text x="1108" y="114">208</text>
<text x="718" y="125">⌠</text>
<text x="843" y="125">⌠</text>
<text x="967" y="125">⌠</text>
<text x="1091" y="125">⌠</text>
<text x="654" y="160">⌡</text>
<text x="778" y="160">⌡</text>
<text x="902" y="160">⌡</text>
<text x="1027" y="160">⌡</text>
<text x="666" y="169">205</text>
<text x="915" y="169">207</text>
<text x="1040" y="169">208</text>
<text x="791" y="175">206</text>
<text x="584" y="232">⌡</text>
<text x="709" y="232">⌡</text>
<text x="833" y="232">⌡</text>
<text x="958" y="232">⌡</text>
<text x="611" y="239">209</text>
<text x="735" y="239">210</text>
<text x="859" y="239">211</text>
<text x="984" y="239">212</text>
<text x="520" y="267">⌠</text>
<text x="644" y="267">⌠</text>
<text x="769" y="267">⌠</text>
<text x="893" y="267">⌠</text>
<text x="542" y="294">209</text>
<text x="666" y="294">210</text>
<text x="791" y="294">211</text>
<text x="915" y="294">212</text>
<text x="457" y="351">⌠</text>
<text x="486" y="351">213</text>
<text x="581" y="351">⌠</text>
<text x="611" y="350">214</text>
<text x="706" y="351">⌠</text>
<text x="735" y="350">215</text>
<text x="830" y="351">⌠</text>
<text x="859" y="350">216</text>
<text x="392" y="386">⌡</text>
<text x="517" y="386">⌡</text>
<text x="641" y="386">⌡</text>
<text x="766" y="386">⌡</text>
<text x="417" y="406">213</text>
<text x="542" y="405">214</text>
<text x="666" y="405">215</text>
<text x="791" y="405">216</text>
<text x="486" y="475">218</text>
<text x="611" y="475">219</text>
<text x="735" y="475">220</text>
<text x="362" y="486">217</text>
<text x="342" y="493">⌡</text>
<text x="467" y="493">⌡</text>
<text x="591" y="493">⌡</text>
<text x="715" y="493">⌡</text>
<text x="278" y="528">⌠</text>
<text x="402" y="528">⌠ 218</text>
<text x="526" y="528">⌠ 219</text>
<text x="651" y="528">⌠ 220</text>
<text x="293" y="542">217</text>
<text x="193" y="590">⌠</text>
<text x="318" y="590">⌠</text>
<text x="442" y="590">⌠</text>
<text x="567" y="590">⌠</text>
<text x="237" y="601">221</text>
<text x="362" y="601">222</text>
<text x="487" y="601">223</text>
<text x="611" y="601">224</text>
<text x="169" y="656">221</text>
<text x="293" y="656">222</text>
<text x="419" y="656">223</text>
<text x="542" y="656">224</text>
<text x="188" y="664">⌡</text>
<text x="312" y="664">⌡</text>
<text x="437" y="664">⌡</text>
<text x="561" y="664">⌡</text>
<text x="49" y="713">⌡</text>
<text x="174" y="713">⌡</text>
<text x="298" y="713">⌡</text>
<text x="422" y="713">⌡</text>
<text x="735" y="709">230</text>
<text x="859" y="709">231</text>
<text x="984" y="709">232</text>
<text x="113" y="723">225</text>
<text x="237" y="723">226</text>
<text x="362" y="723">227</text>
<text x="486" y="723">228</text>
<text x="611" y="721">229</text>
<text x="572" y="730">⌡</text>
<text x="696" y="730">⌡</text>
<text x="821" y="730">⌡</text>
<text x="945" y="730">⌡</text>
<text x="507" y="765">⌠</text>
<text x="632" y="765">⌠</text>
<text x="666" y="765">230</text>
<text x="756" y="765">⌠</text>
<text x="791" y="765">231</text>
<text x="881" y="765">⌠</text>
<text x="915" y="765">232</text>
<text x="44" y="779">225</text>
<text x="169" y="779">226</text>
<text x="293" y="779">227</text>
<text x="417" y="779">228</text>
<text x="542" y="777">229</text>
<text x="43" y="787">⌠</text>
<text x="168" y="787">⌠</text>
<text x="292" y="787">⌠</text>
<text x="417" y="787">⌠</text>
</g>
</svg>
